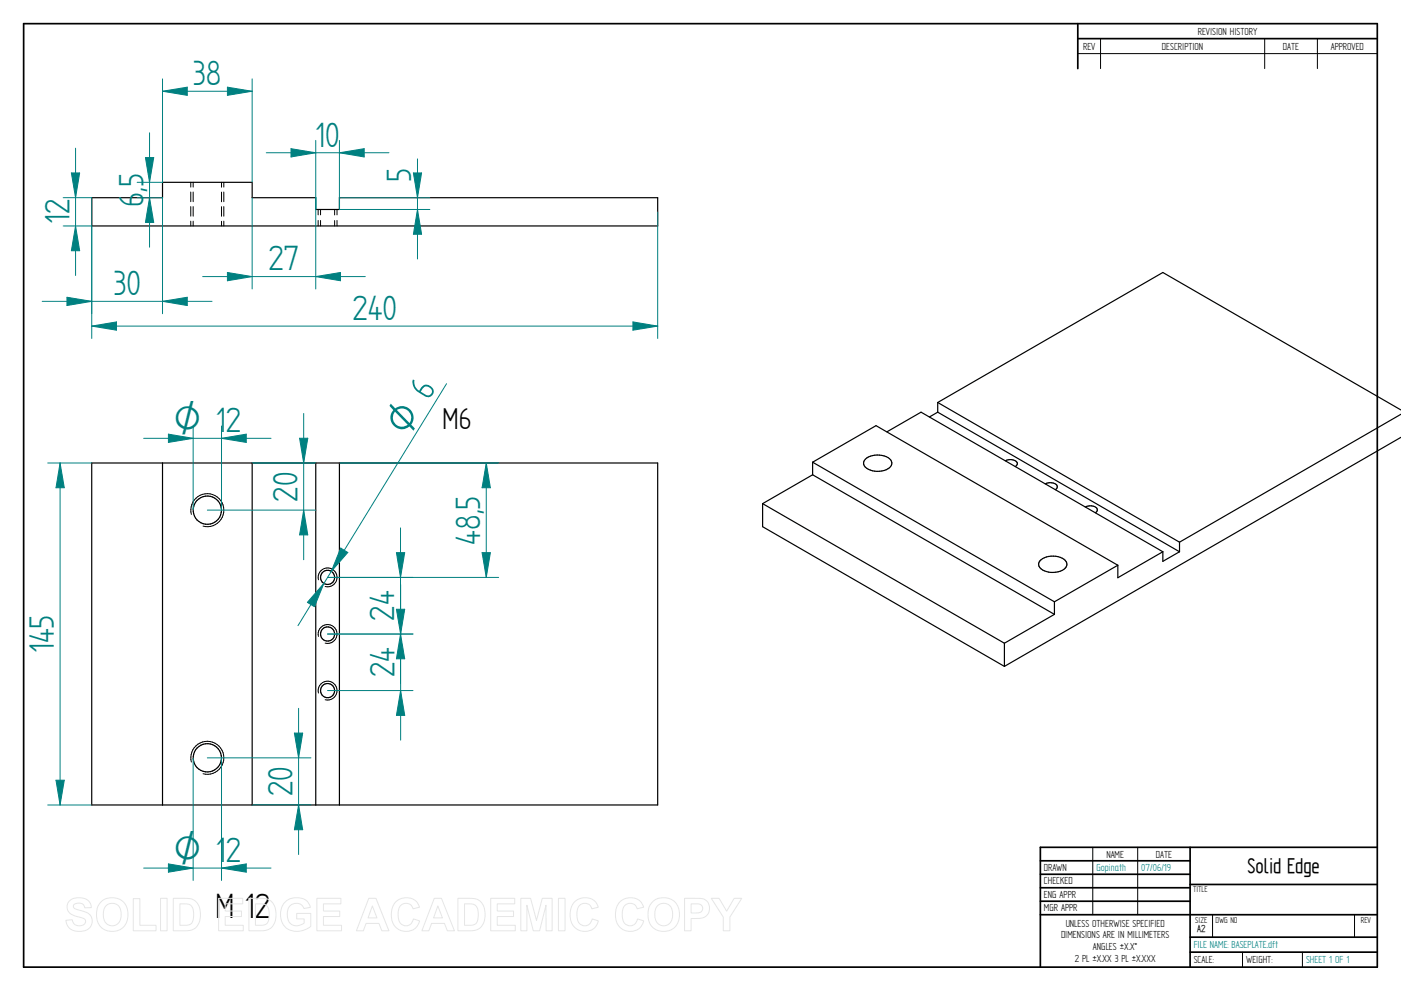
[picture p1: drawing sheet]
<svg xmlns="http://www.w3.org/2000/svg" width="594mm" height="420mm" viewBox="0 0 594 420" stroke-linecap="round" stroke-linejoin="round" font-family="sans-serif">
<g fill="none" stroke="#000" stroke-width=".72">
<path d="M10 10h574v400h-574zM457 10v19.1M457 16.4h127M504.6 359.2v50.8M584 359.2h-142.9v50.8M441.1 365h63.5M441.1 370.7h63.5M441.1 376.4h63.5M504.6 375h79.4M441.1 382.1h63.5M441.1 387.8h142.9M504.6 397.3h79.4"/>
<path d="M504.6 403.7h79.4"/>
</g>
<g fill="none" stroke="#000" stroke-width=".42">
<path d="M466.7 16.4v12.7M536.3 16.4v12.7M558.6 16.4v12.7M457 22.7h127M80.9 77.3v2M81.9 77.3v2M93.9 77.3v2.1M94.9 77.3v2M80.9 81.4v4.1M80.9 87.6v4.1M80.9 93.8v2M81.9 81.4v4.1"/>
<path d="M81.9 87.6v4.1M81.9 93.8v2M93.9 81.4v4.2M93.9 87.6v4.1M93.9 93.8v2M94.9 81.4v4.1M94.9 87.6v4.1M94.9 93.8v2M134.9 88.8v2.3M134.9 93.5v2.3M135.9 88.8v2.3M135.9 93.5v2.3"/>
<path d="M141.9 88.8v2.3M141.9 93.5v2.3M142.9 88.8v2.3M142.9 93.5v2.3M81.1 218.1a7 7 0 0 1 6.2-8.8 7 7 0 0 1 7.6 7.6 7 7 0 0 1-8.8 6.2M135 245.8a4 4 0 0 1 3.6-5 4 4 0 0 1 4.3 4.3 4 4 0 0 1-5 3.6M135 269.8a4 4 0 0 1 3.6-5 4 4 0 0 1 4.3 4.3 4 4 0 0 1-5 3.6M135 293.8a4 4 0 0 1 3.6-5 4 4 0 0 1 4.3 4.3 4 4 0 0 1-5 3.6M81.1 323.1a7 7 0 0 1 6.2-8.8 7 7 0 0 1 7.6 7.6 7 7 0 0 1-8.8 6.1M463.4 359.2v28.6M482.4 359.2v28.6M514.2 387.9v9.4"/>
<path d="M574.4 387.9v9.4M526.9 403.7v6.3M552.3 403.7v6.3"/>
</g>
<g fill="none" stroke="#000" stroke-width=".51">
<path d="M38.9 83.8h30v-6.5h38v6.5h27v5h10v-5h135v12h-240zM397.6 174.8l-3.5 2M397.6 170.6v4.2M397.6 170.6l95.5-55.1 101 58.3M397.6 174.8l102.6 59.1M397.6 170.6l102.6 59.3M594.1 175.6l-93.9 54.3M38.9 196.3h240v145h-240zM68.9 196.3v145M106.9 196.3v145M133.9 196.3v145M143.9 196.3v145"/>
<path d="M344.6 196l26.9-15.5 102.5 59.1M344.6 196l102.5 59.1M344.6 196v5.3M366.9 194.7a8.5 8.5 0 0 1 10.7 .2 2.75 2.75 0 0 1-1.9 4.3 8.4 8.4 0 0 1-9.2-1.7 2.2 2.2 0 0 1 .4-2.8zM376.1 183.1l14.5-8.3 102.5 59.1M426.3 195.4a3.6 3.6 0 0 1 5.1 1.2l-.9 1.2M594.1 185.4l-168.2 97.1M323.4 213.5v9.8l102.5 59.2M323.4 213.5l102.5 59.2M344.6 201.3l-21.2 12.2M344.6 201.3l102.5 59.2M443.2 205.1a4.1 4.1 0 0 1 5.1 .9 1.26 1.26 0 0 1-.8 1.6"/>
<path d="M460.2 215a4 4 0 0 1 5 .8 1.26 1.26 0 0 1-.7 1.6M440.9 237.8a8.2 8.2 0 0 1 11.2 .3 2.95 2.95 0 0 1-2.5 4.1 7.9 7.9 0 0 1-9-2.1 2.13 2.13 0 0 1 .3-2.3zM474 239.6l-26.9 15.5M493.1 233.9v4.1l7.1-4.1M493.1 233.9l-19.1 11v-5.3M500.2 229.9v4M447.1 255.1v5.4M425.9 272.7v9.8M447.1 260.5l-21.2 12.2"/>
<circle cx="87.9" cy="216.3" r="6"/>
<circle cx="138.9" cy="244.8" r="3"/>
<circle cx="138.9" cy="268.8" r="3"/>
<circle cx="138.9" cy="292.8" r="3"/>
<circle cx="87.9" cy="321.3" r="6"/>
</g>
<path d="M20.2 196.3h18.7M25.5 196.3l1.8 10.5h-3.6zM20.2 341.3h18.7" fill="none" stroke="#008080" stroke-width=".42"/>
<path d="M25.5 196.3l1.8 10.5h-3.6z" fill="#008080"/>
<path d="M23.7 330.8h3.6l-1.8 10.5z" fill="none" stroke="#008080" stroke-width=".42"/>
<path d="M23.7 330.8h3.6l-1.8 10.5z" fill="#008080"/>
<path d="M38.9 83.8v49.2M68.9 83.8v49.2M28.4 126l10.5 1.8-10.5 1.7zM25.5 196.3v145" fill="none" stroke="#008080" stroke-width=".42"/>
<path d="M28.4 126l10.5 1.8-10.5 1.7z" fill="#008080"/>
<path d="M68.9 127.8l10.5-1.8v3.5z" fill="none" stroke="#008080" stroke-width=".42"/>
<path d="M68.9 127.8l10.5-1.8v3.5z" fill="#008080"/>
<path d="M68.9 33.4v43.9M96.4 37l10.5 1.7-10.5 1.7zM106.9 33.4v43.9M17.9 127.8h72" fill="none" stroke="#008080" stroke-width=".42"/>
<path d="M96.4 37l10.5 1.7-10.5 1.7z" fill="#008080"/>
<path d="M68.9 38.7l10.5-1.7v3.4z" fill="none" stroke="#008080" stroke-width=".42"/>
<path d="M68.9 38.7l10.5-1.7v3.4z" fill="#008080"/>
<path d="M68.9 38.7h38M106.9 83.8v38.7M133.9 83.8v38.7M96.4 115.5l10.5 1.8-10.5 1.7z" fill="none" stroke="#008080" stroke-width=".42"/>
<path d="M96.4 115.5l10.5 1.8-10.5 1.7z" fill="#008080"/>
<path d="M133.9 117.3l10.5-1.8v3.5z" fill="none" stroke="#008080" stroke-width=".42"/>
<path d="M133.9 117.3l10.5-1.8v3.5z" fill="#008080"/>
<path d="M133.9 59.5v29.3M143.9 59.5v29.3M123.4 63l10.5 1.8-10.5 1.7zM85.9 117.3h69" fill="none" stroke="#008080" stroke-width=".42"/>
<path d="M123.4 63l10.5 1.8-10.5 1.7z" fill="#008080"/>
<path d="M143.9 64.8l10.5-1.8v3.5z" fill="none" stroke="#008080" stroke-width=".42"/>
<path d="M143.9 64.8l10.5-1.8v3.5z" fill="#008080"/>
<path d="M30.3 73.3h3.5l-1.8 10.5zM112.9 64.8h52M26.8 83.8h12.1M26.8 95.8h12.1" fill="none" stroke="#008080" stroke-width=".42"/>
<path d="M30.3 73.3h3.5l-1.8 10.5z" fill="#008080"/>
<path d="M32 95.8l1.8 10.5h-3.5z" fill="none" stroke="#008080" stroke-width=".42"/>
<path d="M32 95.8l1.8 10.5h-3.5z" fill="#008080"/>
<path d="M32 62.8v54M81.9 321.3v52M93.9 321.3v52M71.4 366.3l10.5 1.7-10.5 1.8z" fill="none" stroke="#008080" stroke-width=".42"/>
<path d="M71.4 366.3l10.5 1.7-10.5 1.8z" fill="#008080"/>
<path d="M93.9 368l10.5-1.7v3.5z" fill="none" stroke="#008080" stroke-width=".42"/>
<path d="M93.9 368l10.5-1.7v3.5z" fill="#008080"/>
<path d="M81.9 180.6v35.7M93.9 180.6v35.7M93.9 185.8l10.5-1.7v3.5zM60.9 368h54" fill="none" stroke="#008080" stroke-width=".42"/>
<path d="M93.9 185.8l10.5-1.7v3.5z" fill="#008080"/>
<path d="M71.4 184.1l10.5 1.7-10.5 1.8z" fill="none" stroke="#008080" stroke-width=".42"/>
<path d="M71.4 184.1l10.5 1.7-10.5 1.8z" fill="#008080"/>
<path d="M60.9 185.8h54M106.9 196.3h27.1M127 185.8h3.5l-1.7 10.5zM87.9 216.3h46.1" fill="none" stroke="#008080" stroke-width=".42"/>
<path d="M127 185.8h3.5l-1.7 10.5z" fill="#008080"/>
<path d="M128.8 216.3l1.7 10.5h-3.5z" fill="none" stroke="#008080" stroke-width=".42"/>
<path d="M128.8 216.3l1.7 10.5h-3.5z" fill="#008080"/>
<path d="M128.8 175.3v62M124.8 310.8h3.5l-1.7 10.5zM87.9 321.3h44M106.9 341.3h25" fill="none" stroke="#008080" stroke-width=".42"/>
<path d="M124.8 310.8h3.5l-1.7 10.5z" fill="#008080"/>
<path d="M126.6 341.3l1.7 10.5h-3.5z" fill="none" stroke="#008080" stroke-width=".42"/>
<path d="M126.6 341.3l1.7 10.5h-3.5z" fill="#008080"/>
<path d="M38.9 95.8v47.7M278.9 89.8v53.7M38.9 138.3l10.5-1.8v3.5zM126.6 300.3v62" fill="none" stroke="#008080" stroke-width=".42"/>
<path d="M38.9 138.3l10.5-1.8v3.5z" fill="#008080"/>
<path d="M268.4 136.5l10.5 1.8-10.5 1.7z" fill="none" stroke="#008080" stroke-width=".42"/>
<path d="M268.4 136.5l10.5 1.8-10.5 1.7z" fill="#008080"/>
<path d="M38.9 138.3h240M168.1 234.3h3.5l-1.8 10.5zM138.9 244.8h36.2M138.9 268.8h36.2" fill="none" stroke="#008080" stroke-width=".42"/>
<path d="M168.1 234.3h3.5l-1.8 10.5z" fill="#008080"/>
<path d="M169.8 268.8l1.8 10.5h-3.5z" fill="none" stroke="#008080" stroke-width=".42"/>
<path d="M169.8 268.8l1.8 10.5h-3.5z" fill="#008080"/>
<path d="M169.8 223.8v66M168.1 258.3h3.5l-1.7 10.5zM138.9 268.8h36.2M138.9 292.8h36.2" fill="none" stroke="#008080" stroke-width=".42"/>
<path d="M168.1 258.3h3.5l-1.7 10.5z" fill="#008080"/>
<path d="M169.9 292.8l1.7 10.5h-3.5z" fill="none" stroke="#008080" stroke-width=".42"/>
<path d="M169.9 292.8l1.7 10.5h-3.5z" fill="#008080"/>
<path d="M143.9 196.3h67.5M206.2 196.3l1.7 10.5h-3.5zM138.9 244.8h72.5M169.9 247.8v66" fill="none" stroke="#008080" stroke-width=".42"/>
<path d="M206.2 196.3l1.7 10.5h-3.5z" fill="#008080"/>
<path d="M204.4 234.3h3.5l-1.7 10.5z" fill="none" stroke="#008080" stroke-width=".42"/>
<path d="M204.4 234.3h3.5l-1.7 10.5z" fill="#008080"/>
<path d="M189.4 162.7l-63 102.6M206.2 196.3v48.5M137.3 247.4l-4 9.8-3-1.8z" fill="none" stroke="#008080" stroke-width=".42"/>
<path d="M137.3 247.4l-4 9.8-3-1.8z" fill="#008080"/>
<path d="M144.5 232.4l3 1.8-7 8z" fill="none" stroke="#008080" stroke-width=".42"/>
<path d="M144.5 232.4l3 1.8-7 8z" fill="#008080"/>
<path d="M58.2 77.3h10.7M58.2 83.8h10.7M63.4 83.8l1.8 10.5h-3.5z" fill="none" stroke="#008080" stroke-width=".42"/>
<path d="M63.4 83.8l1.8 10.5h-3.5z" fill="#008080"/>
<path d="M61.7 66.8h3.5l-1.8 10.5z" fill="none" stroke="#008080" stroke-width=".42"/>
<path d="M61.7 66.8h3.5l-1.8 10.5z" fill="#008080"/>
<path d="M63.4 56.3v48.5M143.9 88.8h38.4M143.9 83.8h38.4M177 88.8l1.8 10.5h-3.5z" fill="none" stroke="#008080" stroke-width=".42"/>
<path d="M177 88.8l1.8 10.5h-3.5z" fill="#008080"/>
<path d="M175.3 73.3h3.5l-1.8 10.5z" fill="none" stroke="#008080" stroke-width=".42"/>
<path d="M175.3 73.3h3.5l-1.8 10.5z" fill="#008080"/>
<path d="M177 67.4v42.4" fill="none" stroke="#008080" stroke-width=".42"/>
<g fill="none" stroke="#e6e6e6" stroke-width=".42">
<path d="M29.6 381.8a6.5 6.5 0 0 1 8.5 .8l.6 2.2-2.8 .1a2.7 2.7 0 0 0-2.1-2 2.7 2.7 0 0 0-2.7 1.1 1.87 1.87 0 0 0 2.2 1.8l1.4 .4a4.4 4.4 0 0 1 4 6.2 6.4 6.4 0 0 1-9.1 1.3l-1.2-1.8-.5-1.7 2.7-.3a2.94 2.94 0 0 0 2.6 2.6 2.94 2.94 0 0 0 3.1-1.9 2.67 2.67 0 0 0-2.9-1.8 4.9 4.9 0 0 1-5-4.3l.4-1.6zM42.8 382.4a6.9 6.9 0 0 1 8.3-.8 6.9 6.9 0 0 1 3 7.7 6.7 6.7 0 0 1-8 5.5 6.7 6.7 0 0 1-5.1-8.3 6.1 6.1 0 0 1 1.8-4.1zM44.8 384.2a3.9 3.9 0 0 1 4.6-.8 3.9 3.9 0 0 1 2 4.3 3.8 3.8 0 0 1-1.9 4.3 3.8 3.8 0 0 1-4.6-.7 6.6 6.6 0 0 1-.1-7.1zM56.5 381h2.8v11.3h6.9v2.3h-9.7zM68.1 380.9h2.8v13.7h-2.8zM73.5 380.9h5a5.9 5.9 0 0 1 6.5 7 5.9 5.9 0 0 1-6.3 6.7h-5.2zM76.3 383.2h1.8a3.4 3.4 0 0 1 4 3.9v1.2a3.2 3.2 0 0 1-3.8 4h-2zM92.7 380.9h10.2v2.3h-7.4v3h6.9v2.4h-6.9v3.7h7.7v2.3h-10.5zM105.5 380.9h5.1a5.9 5.9 0 0 1 6.4 7 5.9 5.9 0 0 1-6.3 6.7h-5.2zM108.3 383.2h1.9a3.4 3.4 0 0 1 4 3.9v1.2a3.2 3.2 0 0 1-3.8 4h-2.1zM120.9 382.4a7.3 7.3 0 0 1 9.7 .1l1 2.2-2.7 .5a3.7 3.7 0 0 0-4.6-2 3.7 3.7 0 0 0-2.5 4.4 4.2 4.2 0 0 0 2.2 4.5 4.2 4.2 0 0 0 5-.8v-1.7h-3.2v-2.3h6v5.4a8.1 8.1 0 0 1-11.8-.8 8.3 8.3 0 0 1 .9-9.5zM134.4 380.9h10.2v2.3h-7.4v3h6.9v2.4h-6.9v3.7h7.6v2.3h-10.4z"/>
<path d="M156.4 380.9h3l5.5 13.7h-3l-1.2-3.1h-5.5l-1.1 3.1h-3zM157.9 384.1l1.9 5.1h-3.7zM167.7 382.5a6 6 0 0 1 10.2 2.1l-2.8 .7a3.2 3.2 0 0 0-3.9-2.2 3.2 3.2 0 0 0-2.4 3.8 4.6 4.6 0 0 0 2.5 5.5 3.2 3.2 0 0 0 4-2.8l2.6 .8a6.1 6.1 0 0 1-7.2 4.3 6.1 6.1 0 0 1-4.8-6.8 7.7 7.7 0 0 1 1.8-5.4zM184.1 380.9h3.1l5.5 13.7h-3l-1.2-3.1h-5.5l-1.1 3.1h-3zM185.7 384.1l1.9 5.1h-3.8zM194.2 380.9h5a5.9 5.9 0 0 1 6.5 7 5.9 5.9 0 0 1-6.3 6.7h-5.2zM197 383.2h1.8a3.4 3.4 0 0 1 4 3.9v1.2a3.2 3.2 0 0 1-3.8 4h-2zM208.1 380.9h10.2v2.3h-7.4v3h6.9v2.4h-6.9v3.7h7.6v2.3h-10.4zM220.8 380.9h4.2l2.5 9.3 2.4-9.3h4.2v13.7h-2.5l-.1-10.8-2.7 10.8h-2.7l-2.7-10.8v10.8h-2.6zM236.8 380.9h2.8v13.7h-2.8zM243.5 382.5a6 6 0 0 1 10.2 2.1l-2.8 .7a3.2 3.2 0 0 0-3.8-2.2 3.2 3.2 0 0 0-2.4 3.8 4.6 4.6 0 0 0 2.4 5.5 3.2 3.2 0 0 0 4-2.8l2.6 .8a6.1 6.1 0 0 1-7.2 4.3 6.1 6.1 0 0 1-4.7-6.8 7.7 7.7 0 0 1 1.7-5.4zM262.7 382.5a6 6 0 0 1 10.2 2.1l-2.7 .7a3.2 3.2 0 0 0-3.9-2.2 3.2 3.2 0 0 0-2.4 3.8 4.6 4.6 0 0 0 2.4 5.5 3.2 3.2 0 0 0 4-2.8l2.7 .8a6.1 6.1 0 0 1-7.2 4.3 6.1 6.1 0 0 1-4.8-6.8 7.7 7.7 0 0 1 1.7-5.4z"/>
<path d="M276.7 382.4a6.9 6.9 0 0 1 8.3-.8 6.9 6.9 0 0 1 3 7.7 6.7 6.7 0 0 1-8.1 5.5 6.7 6.7 0 0 1-5.1-8.3 6.1 6.1 0 0 1 1.9-4.1zM278.7 384.2a3.9 3.9 0 0 1 4.6-.8 3.9 3.9 0 0 1 1.9 4.3 3.8 3.8 0 0 1-1.8 4.3 3.8 3.8 0 0 1-4.7-.7 6.6 6.6 0 0 1 0-7.1zM290.3 380.9h5.2a4.4 4.4 0 0 1 5.4 4.3 4.4 4.4 0 0 1-5.4 4.2h-2.4v5.2h-2.8zM293.1 383.2h1.8a2.1 2.1 0 0 1 2.6 .6 2.1 2.1 0 0 1 0 2.6 3.4 3.4 0 0 1-2.9 .7h-1.5zM301.6 380.9h3.3l3.2 5.4 3.2-5.4h3.2l-5 7.9v5.8h-2.8v-5.8z"/>
</g>
<g font-size="16.9" fill="#008080">
<text x="81.8" y="36.1">38</text>
<text x="133.6" y="62.1">10</text>
<text x="174.4" y="77" transform="rotate(-90 174.4 77)">5</text>
<text x="60.8" y="87.7" transform="rotate(-90 60.8 87.7)">6,5</text>
<text x="29.4" y="95.2" transform="rotate(-90 29.4 95.2)">12</text>
<text x="113.8" y="114.6">27</text>
<text x="48.1" y="125.1">30</text>
<text x="149.5" y="135.6">240</text>
<text x="91.5" y="183.2">12</text>
<text x="126.1" y="212.6" transform="rotate(-90 126.1 212.6)">20</text>
<text x="203.6" y="230.9" transform="rotate(-90 203.6 230.9)">48,5</text>
<text x="167.2" y="263.1" transform="rotate(-90 167.2 263.1)">24</text>
<text x="22.9" y="277" transform="rotate(-90 22.9 277)">145</text>
<text x="167.3" y="287.1" transform="rotate(-90 167.3 287.1)">24</text>
<text x="124" y="337.6" transform="rotate(-90 124 337.6)">20</text>
<text x="91.5" y="365.4">12</text>
</g>
<text font-size="16.9" x="91.3" y="389.2">M 12</text>
<g font-size="16.2" fill="#008080">
<text x="73.5" y="183.2">O</text>
<text x="172.4" y="185.3" transform="rotate(-58 172.4 185.3)">O 6</text>
<text x="73.5" y="365.4">O</text>
</g>
<text font-size="14.5" x="187.6" y="181.8">M6</text>
<text font-size="10.1" x="529" y="370.2">Solid Edge</text>
<g font-size="4.9">
<text x="507.9" y="14.7">REVISION HISTORY</text>
<text x="459.3" y="21">REV</text>
<text x="492.7" y="21">DESCRIPTION</text>
<text x="544" y="21">DATE</text>
<text x="564.3" y="21">APPROVED</text>
<text x="469.1" y="363.6">NAME</text>
<text x="490.1" y="363.6">DATE</text>
<text x="442.7" y="369.3">DRAWN</text>
<text x="442.7" y="375">CHECKED</text>
<text x="442.7" y="380.7">ENG APPR</text>
<text x="442.7" y="386.4">MGR APPR</text>
<text x="451.9" y="392.9">UNLESS OTHERWISE SPECIFIED</text>
<text x="449.9" y="397.9">DIMENSIONS ARE IN MILLIMETERS</text>
<text x="455.7" y="407.8">2 PL ±X.XX 3 PL ±X.XXX</text>
<text x="463.5" y="402.9">ANGLES ±X.X°</text>
<text x="506.2" y="408.3">SCALE:</text>
<text x="528.4" y="408.3">WEIGHT:</text>
</g>
<g font-size="4.9" fill="#008080">
<text x="464.9" y="369.3">Gopinath</text>
<text x="483.9" y="369.3">07/06/19</text>
<text x="506.2" y="402">FILE NAME: BASEPLATE.dft</text>
<text x="553.8" y="408.4">SHEET 1 OF 1</text>
</g>
<text font-size="4.8" x="507.7" y="395.3">A2</text>
<g font-size="4.1">
<text x="505.9" y="378.3">TITLE</text>
<text x="506.9" y="391.1">SIZE</text>
<text x="515.4" y="391.1">DWG NO</text>
<text x="577" y="391.1">REV</text>
</g>
</svg>
